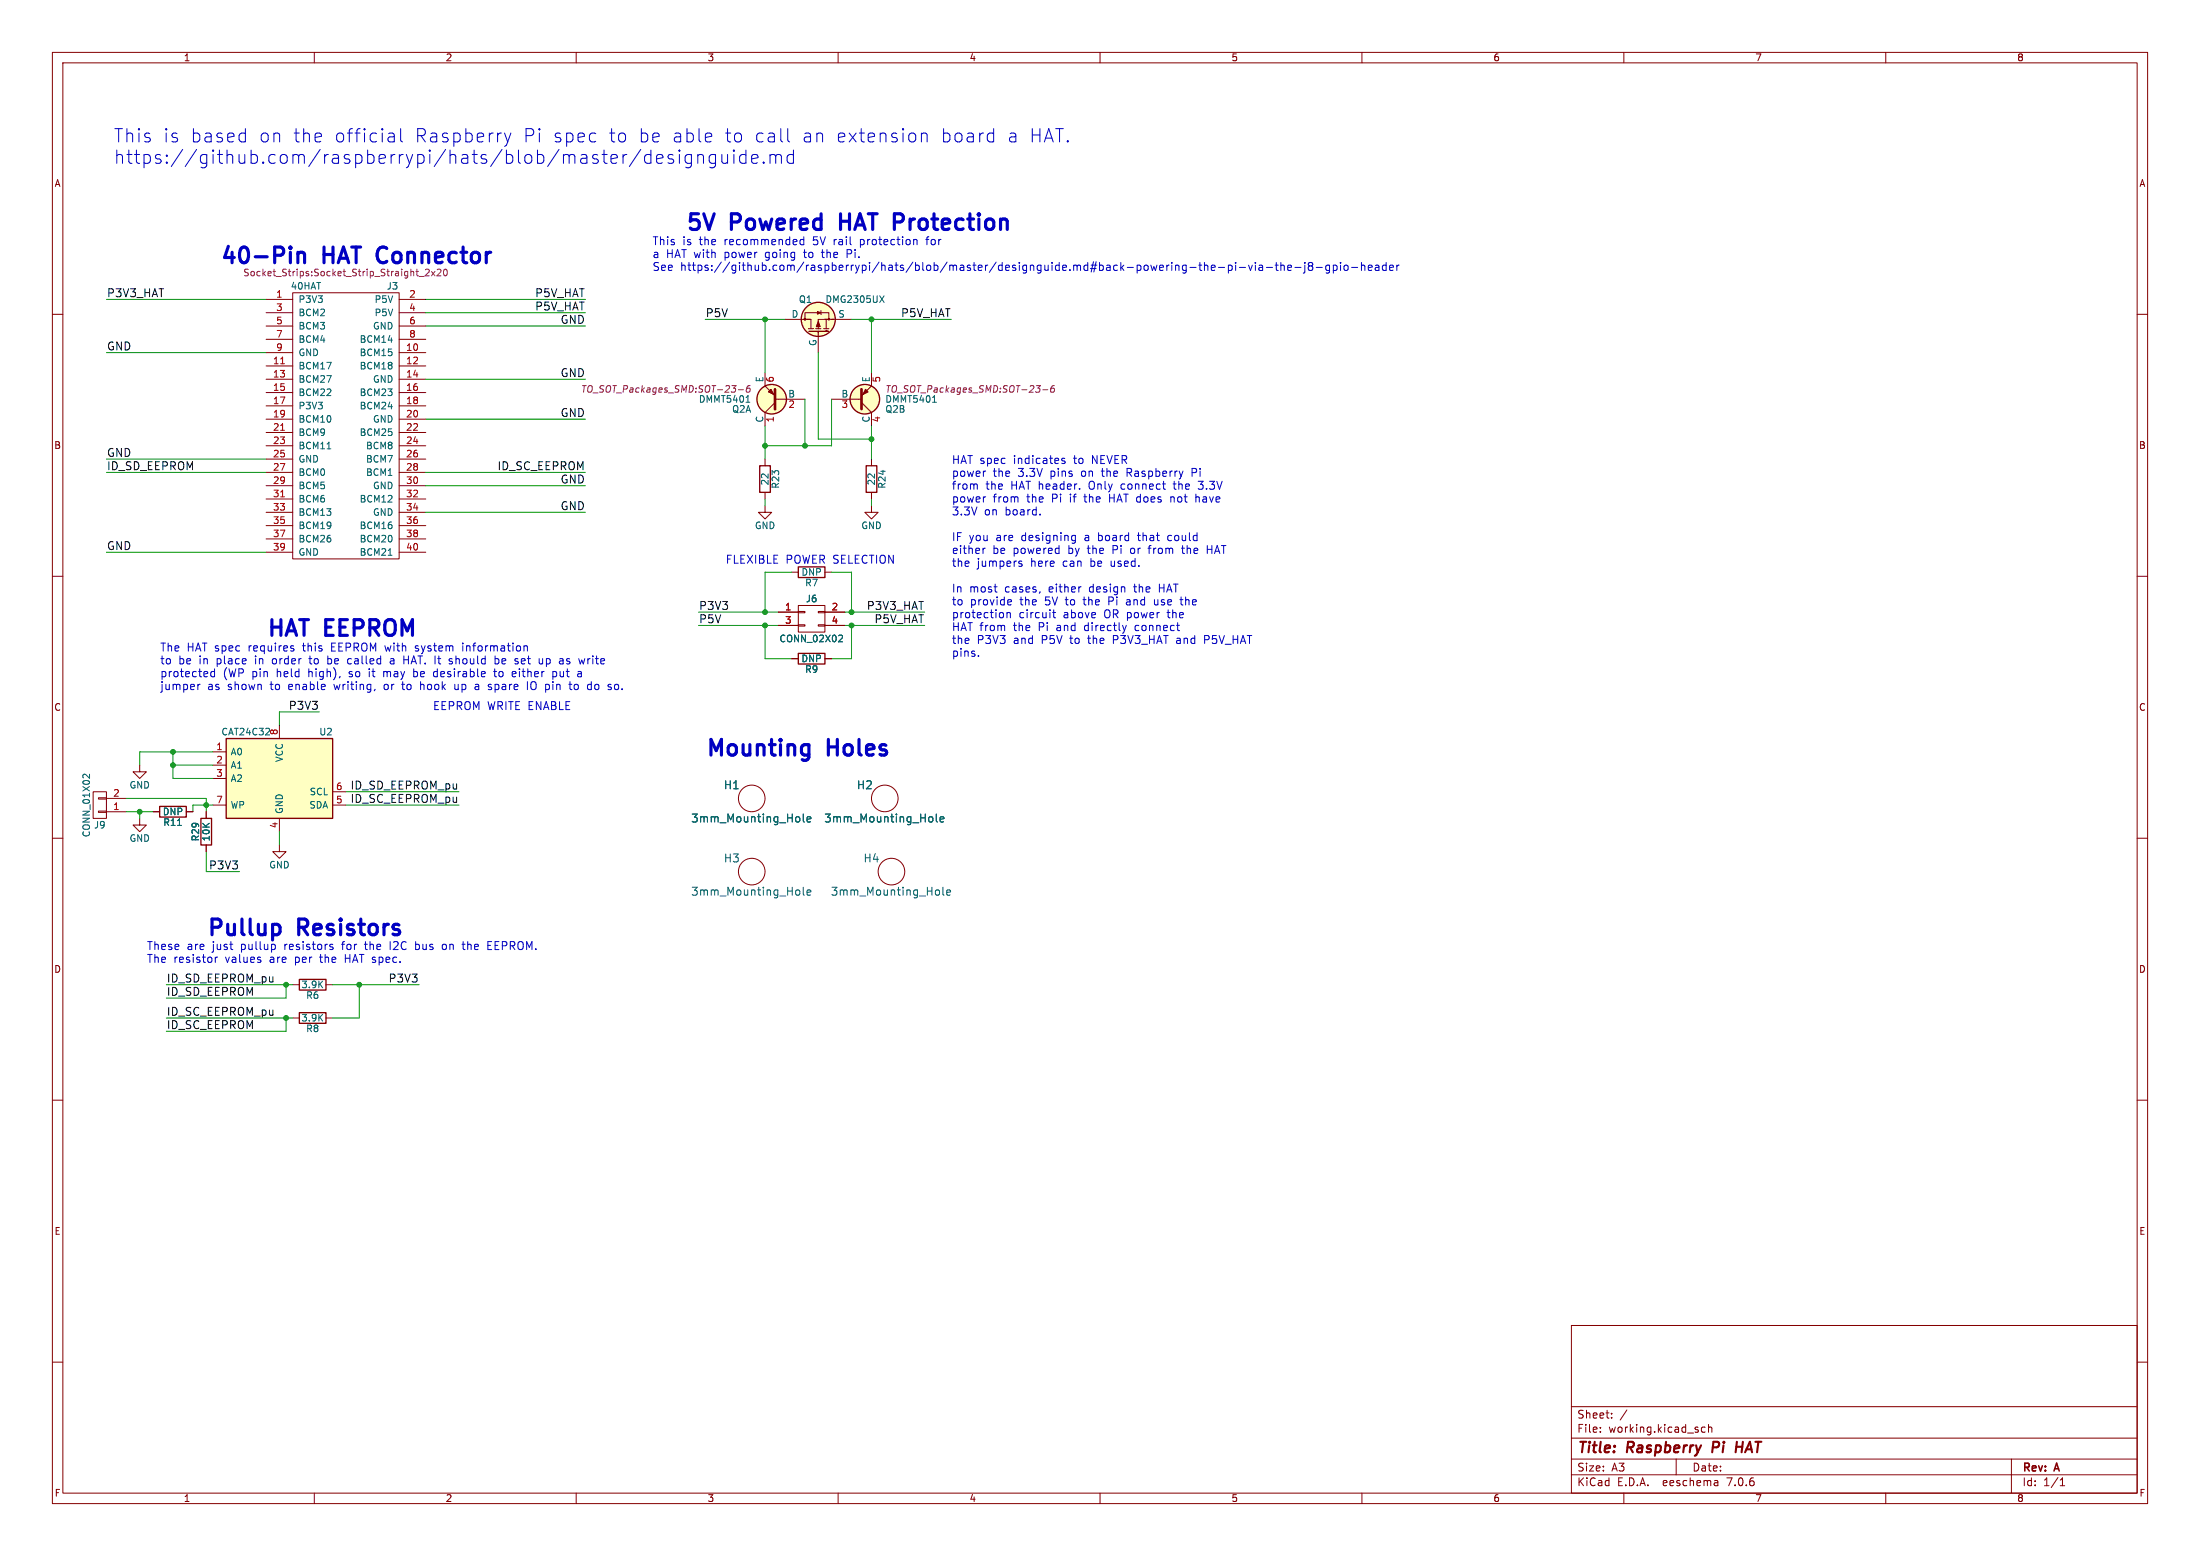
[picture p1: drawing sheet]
<svg xmlns="http://www.w3.org/2000/svg" width="420mm" height="297mm" viewBox="0 0 420 297" stroke-linecap="round" stroke-linejoin="round" font-family="sans-serif">
<g fill="none" stroke="#840000" stroke-width=".19">
<path d="M10 10h400v277h-400zM12 12h396v273h-396zM60 10v2M110 10v2M160 10v2M210 10v2M260 10v2M310 10v2M360 10v2M10 60h2M50.8 57.2h5.1M50.8 59.7h5.1"/>
<path d="M55.9 55.9h20.3v50.8h-20.3zM76.2 57.2h5.1M76.2 59.7h5.1M156.7 59.3v.8M408 60h2M50.8 67.3h5.1M50.8 69.9h5.1M50.8 72.4h5.1M50.8 74.9h5.1M50.8 77.5h5.1M50.8 62.2h5.1M50.8 64.8h5.1"/>
<path d="M76.2 67.3h5.1M76.2 69.9h5.1M76.2 72.4h5.1M76.2 74.9h5.1M76.2 77.5h5.1M76.2 62.2h5.1M76.2 64.8h5.1M146 71.1v2.6l2 1.9M148 76.8l-2 1.9v2.6M148 76.2h5.7M149.9 61h4.9v1.7M153.7 61v-1.3h4.5v1.3"/>
<path d="M154.3 62.7h1M155.7 62.7h1M156.2 63.5v3.8M157.2 62.7h1M157.7 61v1.7M158.7 76.2h5.8M162.6 61h-6.4v1.7M164.5 76.8l1.9 1.9v2.6M166.4 71.1v2.6l-1.9 1.9M50.8 80h5.1M50.8 82.6h5.1M50.8 85.1h5.1"/>
<path d="M50.8 87.6h5.1M50.8 90.2h5.1M50.8 92.7h5.1M50.8 95.3h5.1M50.8 97.8h5.1M76.2 80h5.1M76.2 82.6h5.1M76.2 85.1h5.1M76.2 87.6h5.1M76.2 90.2h5.1M76.2 92.7h5.1M76.2 95.3h5.1"/>
<path d="M76.2 97.8h5.1M146 96.5v1.3h1.3l-1.3 1.3-1.2-1.3h1.2M146 87.6v1.3M146 94v1.3M166.4 96.5v1.3h1.2l-1.2 1.3-1.3-1.3h1.3M166.4 87.6v1.3M166.4 94v1.3M10 110h2M50.8 100.3h5.1M50.8 102.9h5.1M50.8 105.4h5.1M76.2 100.3h5.1"/>
<path d="M76.2 102.9h5.1M76.2 105.4h5.1M148.6 116.8h3.8M148.6 119.4h3.8M151.1 109.2h1.3M152.4 119.3h1.3v.2h-1.3zM152.4 116.7h1.3v.3h-1.3zM152.4 115.6h5.1v5.1h-5.1zM156.2 119.3h1.3v.2h-1.3zM156.2 116.7h1.3v.3h-1.3zM157.5 109.2h1.2M157.5 116.8h3.8"/>
<path d="M157.5 119.4h3.8M408 110h2M53.3 138.4v2.6M151.1 125.7h1.3M157.5 125.7h1.2M10 160h2M17.8 151.1h2.5v5.1h-2.5zM18.8 152.3h1.5v.2h-1.5zM18.8 154.8h1.5v.3h-1.5zM20.3 154.9h3.8M20.3 152.4h3.8M26.7 156.2v1.3h1.2l-1.2 1.3-1.3-1.3h1.3"/>
<path d="M26.7 146.1v1.2h1.2l-1.2 1.3-1.3-1.3h1.3M29.2 154.9h1.3M35.6 154.9h1.2M39.4 154.9v1.3M40.6 143.5h2.6M40.6 146.1h2.6M40.6 148.6h2.6M40.6 153.7h2.6M53.3 156.2v2.6M63.5 153.7h2.5M63.5 151.1h2.5M408 160h2"/>
<path d="M39.4 161.3v1.3M53.3 161.3v1.3h1.3l-1.3 1.2-1.2-1.2h1.2M55.9 188h1.2M55.9 194.3h1.2M62.2 188h1.3M62.2 194.3h1.3M10 210h2M408 210h2M10 260h2M300 253h108v32h-108zM408 260h2M300 278.5h108"/>
<path d="M300 274.5h108M300 268.5h108M305.5 273.2v.2M305.5 272.5v.1M307.7 270.5v.2M307.7 269.8v.1M310.6 269.1l-1.3 1.9M320 278.5v3M325.5 272.5l-.4-.1-.3 .3 .1 .6h.6M326.2 272.5l.2-.1 .3 .1 .1 .9M326.2 271.9v1.5M384 278.5v6.5"/>
<path d="M60 285v2M110 285v2M160 285v2M210 285v2M260 285v2M300 281.5h108M310 285v2M327.9 282.7v.9M327.9 283.5l-.1 .1M327.9 282.9l-.1 .1M360 285v2M393.3 283.6h.9"/>
<path d="M393.3 282.5l.4-.4v1.5"/>
<circle cx="143.5" cy="152.4" r="2.54"/>
<circle cx="168.9" cy="152.4" r="2.54"/>
<circle cx="143.5" cy="166.4" r="2.54"/>
<circle cx="170.2" cy="166.4" r="2.54"/>
</g>
<path d="M327.1 275.2l-.2 2M331.5 276.2h1.1M331.6 275.2l-.3 2" fill="none" stroke="#840000" stroke-width=".4"/>
<g fill="#ffffc2" stroke="#ffffc2" stroke-width=".19">
<path d="M43.2 141h20.3v15.2h-20.3z"/>
<circle cx="165.1" cy="76.2" r="2.82"/>
<circle cx="156.2" cy="61" r="3.3"/>
<circle cx="147.3" cy="76.2" r="2.82"/>
</g>
<g fill="none" stroke="#840000" stroke-width=".25">
<path d="M154.4 63.2h3.7h-.5h.3M156.2 63.2v.3M145 88.9h2.1v5.1h-2.1zM165.4 88.9h2v5.1h-2zM152.4 108.2h5.1v2h-5.1zM152.4 124.7h5.1v2h-5.1zM30.5 153.9h5.1v2.1h-5.1zM38.4 156.2h2v5.1h-2zM43.2 141h20.3v15.2h-20.3zM57.1 186.9h5.1v2.1h-5.1zM57.1 193.3h5.1v2h-5.1z"/>
<circle cx="147.3" cy="76.2" r="2.82"/>
<circle cx="156.2" cy="61" r="3.3"/>
<circle cx="165.1" cy="76.2" r="2.82"/>
</g>
<g fill="none" stroke="#006464" stroke-width=".19">
<path d="M167.9 56.5l.9 1.2M168.8 56.5l-.9 1.2M142.4 76.8h.8M178 76.8h.8M62.4 85.7h.8M74.1 106h.7M160.3 121.2l.4 .1 .1 .3-.7 .9h.7M17.1 147.8v.8l-.9-.8-.3 .1-.1 .4M33.9 157.6h.7M50.7 140.3h.8M152.6 156v.8M153.3 155.4v1.3l.3 .2"/>
<path d="M154.1 156.4l.7-.1-.1-.3-.4-.1-.2 .2v.7h.6M178 156v.8M178.7 155.4v1.3l.3 .2M179.5 156.4l.7-.1-.1-.3-.4-.1-.2 .2v.7h.6M152.6 170v.7M153.3 169.4v1.3l.3 .2M154.1 170.4l.7-.2-.1-.3h-.4l-.2 .2v.7h.6M179.3 170v.7M180 169.4v1.3l.2 .2M180.7 170.4l.8-.2-.1-.3h-.4l-.3 .2 .1 .7h.6"/>
</g>
<g fill="#840000" stroke="#840000" stroke-width=".51">
<path d="M164.5 74.3v3.8z"/>
<path d="M148 74.3v3.8z"/>
</g>
<g fill="#840000" stroke="#840000" stroke-width=".19">
<path d="M165.2 74.3l.5 .5-1 .5z"/>
<path d="M156.2 61.3l.4 1.1h-.8z"/>
<path d="M156.1 59.4l.6 .3-.6 .3z"/>
<path d="M147.2 74.3l.5 1-1-.5z"/>
<circle cx="158.2" cy="60.9" r=".15"/>
<circle cx="153.7" cy="60.9" r=".18"/>
</g>
<path d="M80 52.8h1M81.9 51.9l-.7 .7h.7M82.4 51.8l.6 .8M83 51.8l-.6 .8M84.1 51.9l-.7 .7h.8M84.7 51.9v.5l.3 .2 .3-.1 .1-.6M141 74.4h.9M143.2 73.6l-.4 .1-.2 .2-.1 .7 .2 .3 .4-.1 .1-.5-.1-.2h-.3l-.3 .2M199.1 74.4h.9M201.3 73.6l-.4 .1-.2 .2-.1 .7 .2 .3 .4-.1 .1-.5-.1-.2h-.3l-.3 .2" fill="none" stroke="#840084" stroke-width=".19"/>
<path d="M53.6 69.4h.7M53.6 82.1h.7M53.6 94.8h.7" fill="none" stroke="#a90000" stroke-width=".19"/>
<path d="M56.9 48.2v2M56.9 48.4a.74 .74 0 0 1 1.2 .2v1.6M160.5 40.8v3M160.5 42.2h1.7M53.3 176.7l.2 .3v.9l-.2 .2" fill="none" stroke="#0000c2" stroke-width=".6"/>
<g fill="none" stroke="#0000c2" stroke-width=".19">
<path d="M46.6 25.4l.2 .1M46.8 24.6v2.5M46.8 27l-.2 .1M74.4 25.4h.5l.4 .4v1.3M75.3 27l-.9 .1M75.3 26l-.9 .1M76.5 24.6v2.1l.3 .4M96.3 25.4l.6 1.7M96.9 27.1l-.2 .6M97.5 25.4l-.6 1.7M113.5 25.4l.2 .1M113.7 27l-.2 .1"/>
<path d="M122.3 28.5l-2.2 3.3M124.3 28.6v2.6M124.3 29.6l-.8-.1-.5 .5v.7l.3 .4 .2 .1 .8-.1M125.3 30.3l1.3-.2-.2-.5-.7-.1-.4 .4v.9l.2 .3 .2 .1 .7-.1M128.5 29.6l-.6-.1-.4 .4 .1 .3 .9 .3 .1 .2-.1 .4-.3 .1-.7-.1M129.7 28.6v.3M129.7 29.5v1.7M129.7 28.6l-.1 .2 .1 .1M129.7 28.6l.1 .2-.1 .1M132 29.6l-.7-.1-.5 .5v.7l.2 .4 .3 .1 .7-.1M132 29.5v2a.69 .69 0 0 1-1.1 .4M133.2 29.7a.63 .63 0 0 1 1.1 .2v1.3"/>
<path d="M133.2 29.5v1.7M135 25.4l.7 .1 .2 .5-1.2 .2M135.7 27l-.7 .1M136.6 29.6l-.7-.1-.5 .5v.7l.2 .4 .3 .1 .7-.1M136.6 29.5v2a.69 .69 0 0 1-1.1 .4M137.8 29.5v1.3l.1 .3a.69 .69 0 0 0 1-.2M138.9 29.5v1.7M140.1 28.6v.3M140.1 29.5v1.7M140.1 28.6l-.1 .2 .1 .1M140.1 28.6l.1 .2-.1 .1M142.4 29.6l-.7-.1-.5 .5v.7l.2 .4 .3 .1 .7-.1"/>
<path d="M142.4 28.6v2.6M143.5 30.3l1.2-.2-.1-.5-.7-.1-.4 .4v.9l.1 .3 .3 .1 .7-.1M145.8 30.9l.1 .2-.1 .1M145.8 30.9l-.1 .2 .1 .1M145.8 30.9v.3M147 29.7a.63 .63 0 0 1 1.1 .2M147 29.5v1.7M148.1 29.9l.3-.4 .7 .1 .1 .3v1.3M148.1 29.9v1.3M150.4 24.6v2.1l.3 .4M151.5 29.6l-.8-.1-.4 .5v.7l.2 .4 .2 .1 .8-.1M151.5 28.6v2.6"/>
<path d="M175.9 25.6a.63 .63 0 0 1 1.1 .2v1.3M175.9 25.4v1.7M188.6 26.9l.4 .2 .7-.1M189.7 25.5l-.7-.1-.4 .2M189.7 24.6v2.5M153 45.7l-.3 .3v.4l.3 .3 .4-.1M153.3 45.7l.1 .1M153.4 45.2v1.5M161.7 47.6v1.6M161.7 48.4h.6M174.6 45.7l-.1 .1M174.9 45.7l.2 .2v.8"/>
<path d="M232.6 51h1.2M234.5 50.6v1.5M234.5 50.7l.4-.1 .3 .3-.1 .7h-.6M235.9 50.1v.1M235.9 50.6v1M236.6 51h1.2M238.4 50.6l.3 1 .4-1M239.7 50.1v.1M239.7 50.6v1M240.4 50.7h.6v.9M241 51h-.5a.3 .3 0 0 0-.2 .3 .3 .3 0 0 0 .2 .3h.5M241.8 51h1.1"/>
<path d="M243.4 50.6h.6M243.7 50.1v1.3l.3 .2M244.5 50.8l.2-.2 .4 .1 .1 .9M244.5 50.1v1.5M245.8 51.1l.8-.1-.1-.3-.5-.1-.2 .2 .1 .8h.6M247.2 51h1.2M249.1 50.1v.1M249.1 50.6v1.3l-.3 .2M250 50.8l-.3 .2 .1 .5 .2 .1h.5l.1-.3-.1-.4-.2-.1M250 50.8l-.3-.3 .3-.4 .5 .1 .1 .2-.3 .4M250 50.8h.3M251.3 51h1.1"/>
<path d="M253.8 50.7l-.4-.1-.3 .3 .1 .7h.6M253.8 50.6v1.2l-.3 .3h-.3M254.5 50.7l.5-.1 .3 .3-.2 .7h-.6M254.5 50.6v1.5M255.9 50.1v.1M255.9 50.6v1M256.6 50.8l.3-.2 .4 .2 .1 .5-.2 .3h-.3l-.3-.1zM258 51h1.2M259.9 50.8l.2-.2 .4 .1 .1 .9M259.9 50.1v1.5M261.2 51.1l.7-.1v-.3l-.5-.1-.2 .2 .1 .8h.6M262.6 50.7h.6v.9"/>
<path d="M263.2 51h-.5a.3 .3 0 0 0-.2 .3 .3 .3 0 0 0 .2 .3h.5M264.6 50.7l-.4-.1-.3 .3v.4l.1 .3h.6M264.6 50.1v1.5M265.3 51.1l.7-.1-.1-.3-.4-.1-.2 .2 .1 .8h.5M266.7 50.6v1M267.1 50.6l-.3 .1-.1 .2M186.4 92.4l.2 .2v.8M188 89.9h.2M188 94.8h.2M198.5 98.2v.1M203.3 87.5h-.4l-.2 .2 .1 .2 .5 .1v.4h-.6M206.1 93.2v.2"/>
<path d="M223.5 94.8v1M223.7 94.8l-.2 .2M227.6 90.2h.6M228.2 89.4h-.6v1.5M228.3 94.3v1.5M228.7 94.8l-.4 .2M228.7 93.2l.3 .2M187.7 104.6v1.1M188.1 104.6l-.3 .1-.1 .2M189.8 112h.5M190.2 113h.1M191.5 117.1v.7"/>
<path d="M192.2 116.9v1M192.2 117.1l.3-.2 .3 .1 .1 .9M192.6 114.5h.4l.1 .3-.7 .2M193 115.4l-.4 .1M194.6 107.5l.3 .1 .2 .2v.2l-.5 .1M194.6 107.2h.5M200.9 116.9h.6M201.2 116.4v1.3l.3 .2M204.7 103.1h.6M204.7 102.3h.6M205.3 102.2v1.2l-.1 .2M215 119.4l-.3 1"/>
<path d="M215.1 115v.4M219.2 104.6h.5M220.4 114.5v.8l.2 .2M223 102.3v.8M225.3 114.5h.5M225.5 113.9v1.4l.2 .2M225.5 104.6h.6M225.8 104.1v1.5M230.5 104.1v1.6M230.5 104.9h.8M37.8 130.6v1M38.2 130.6l-.3 .1-.1 .2"/>
<path d="M41 127.7v1.5M41 128.2h-.5l-.3 .3 .2 .6h.6M55.7 123.8h.4v.3l-.2 .2h-.3M55.7 123.3h.4M66.6 125.7l-.2 .3v.4l.2 .3M71.6 131.6l-.2 .3M75 125.7l-.4 .1M75.1 126.1h-.4a.3 .3 0 0 0-.2 .3 .3 .3 0 0 0 .2 .3h.4M76.7 130.6h.5M77.1 125.9h.9M79 127.7v1.5M79 129.1l.1 .1"/>
<path d="M79.1 128.2h-.1M79.3 124.2l.1 .1M79.3 123.3v.4M80.3 130.1v1.5M80.5 130.6l-.2 .2M82.8 128.9l.1 .2 .4 .1M83.3 128.2h-.4l-.1 .3M86 125.7l.3 .1M86 126.2l.3 .1 .1 .2-.2 .2h-.3M86.8 130.6v.8l.1 .2h.4M88.3 122.8v.1M88.3 123.3v1"/>
<path d="M90.7 131.6h.6M91.2 130.6l-.5 .1M91.3 131.1h-.6M93.6 131.1l.3 .2M93.6 130.6l.2 .1M93.9 131.4l-.3 .2M94.2 128.2h.6M94.4 127.7v1.3l.4 .2M94.5 125.8l.5-.1 .2 .3-.1 .7h-.6M94.5 125.2v1.5M97.9 129.1h.5M97.9 128.2h.5"/>
<path d="M98.5 128.5l-.7 .2M100.1 123.3h.5l.1 1M100.7 130.1v1.5M101.6 130.2a1.08 1.08 0 0 0 0 1.4M103.6 125.7v1M103.6 126.6l-.1 .1M105.5 128.2h.5l.3 .3-.2 .6h-.6M105.5 128.2v1.5M108.2 126.7h.1M108.2 125.8v.3M108.6 130.6h.6M109 131.6h.2"/>
<path d="M109.9 130.6l-.3 .3v.4l.3 .3M110.5 128.2h.3l.2 .2v.8M111 129.1l-.5 .1M111 128.5l-.5 .1M117.4 130.7l-.1 .2 .1 .7M186.8 125.1v.2M224.7 122.3v.5M230 122.1h.6M230.6 121.3h-.6v1.5M74.5 179.7v1.6M79.3 179.7v1.6M88.4 179.7v1.3l.4 .3"/>
<path d="M93.9 179.7h-.8v1.6h.8M41.1 182.7v1M41.5 182.7l-.3 .1-.1 .2M52.5 181.1l-.1 .1M63.2 180.7l.3 .1 .1 .2-.2 .3h-.3M79.3 181.2l.2 .1M79.5 180.2l-.2 .1M84.9 180.2l-.3 .1-.2 .2 .1 .6 .4 .2M88.2 180.2h.6M93.1 180.5h.5"/>
</g>
<g fill="none" stroke="#009600" stroke-width=".19">
<path d="M20.3 57.2h30.5M81.3 59.7h30.5M81.3 57.2h30.5M20.3 67.3h30.5M81.3 72.4h30.5M81.3 62.2h30.5M134.6 61h15.3M146 61v10.1M153.7 76.2v8.9M156.2 67.3v16.5h10.2M158.7 76.2v8.9h-12.7M162.6 61h19"/>
<path d="M166.4 61v10.1M20.3 90.2h30.5M20.3 87.6h30.5M81.3 97.8h30.5M81.3 92.7h30.5M81.3 90.2h30.5M81.3 80h30.5M146 81.3v6.3M146 95.3v1.2M166.4 81.3v6.3M166.4 95.3v1.2M20.3 105.4h30.5"/>
<path d="M133.3 116.8h15.3M133.3 119.4h15.3M146 119.4v6.3h5.1M151.1 109.2h-5.1v7.6M158.7 109.2h3.9v7.6M161.3 116.8h15.2M161.3 119.4h15.2M162.6 119.4v6.3h-3.9M61 135.9h-7.7v2.5M24.1 152.4h15.3v2.5M24.1 154.9h5.1M26.7 154.9v1.3"/>
<path d="M33 146.1h7.6M33 143.5v5.1h7.6M40.6 153.7h-3.8v1.2M40.6 143.5h-13.9v2.6M53.3 158.8v2.5M66 153.7h21.6M66 151.1h21.6M39.4 162.6v3.8h6.3M31.7 188h24.2M31.7 194.3h24.2M54.6 188v2.5h-22.9M54.6 194.3v2.6h-22.9"/>
<path d="M63.5 188h16.5M68.6 188v6.3h-5.1"/>
</g>
<g fill="#009600" stroke="#009600" stroke-width=".19">
<circle cx="166.4" cy="83.8" r=".46"/>
<circle cx="153.7" cy="85.1" r=".46"/>
<circle cx="146" cy="85.1" r=".46"/>
<circle cx="146" cy="61" r=".46"/>
<circle cx="166.4" cy="61" r=".46"/>
<circle cx="54.6" cy="188" r=".46"/>
<circle cx="54.6" cy="194.3" r=".46"/>
<circle cx="39.4" cy="153.7" r=".46"/>
<circle cx="68.6" cy="188" r=".46"/>
<circle cx="33" cy="146.1" r=".46"/>
<circle cx="162.6" cy="119.4" r=".46"/>
<circle cx="162.6" cy="116.8" r=".46"/>
<circle cx="146" cy="119.4" r=".46"/>
<circle cx="146" cy="116.8" r=".46"/>
<circle cx="33" cy="143.5" r=".46"/>
<circle cx="26.7" cy="154.9" r=".46"/>
</g>
<g font-size="4.2" fill="#0000c2">
<text x="130.8" y="44.2">5V</text>
<text x="139.7" y="44.2">Powered</text>
<text x="161.8" y="44.2">HAT Protection</text>
<text x="41.9" y="50.6">40-Pin</text>
<text x="61.9" y="50.6">HAT Connector</text>
<text x="50.8" y="121.7">HAT EEPROM</text>
<text x="134.6" y="144.5">Mounting</text>
<text x="158.2" y="144.5">Holes</text>
<text x="39.4" y="178.8">Pullup</text>
<text x="57.1" y="178.8">Resistors</text>
</g>
<g font-size="3.5" fill="#0000c2">
<text x="21.6" y="27.4">This</text>
<text x="31" y="27.4">is</text>
<text x="36.1" y="27.4">based</text>
<text x="49.1" y="27.4">on</text>
<text x="55.6" y="27.4">the</text>
<text x="63.4" y="27.4">official</text>
<text x="78.7" y="27.4">Raspberry</text>
<text x="99.4" y="27.4">Pi</text>
<text x="105" y="27.4">spec</text>
<text x="115.6" y="27.4">to</text>
<text x="121.2" y="27.4">be able</text>
<text x="137.6" y="27.4">to</text>
<text x="143.2" y="27.4">call</text>
<text x="152.2" y="27.4">an</text>
<text x="158.7" y="27.4">extension</text>
<text x="178.6" y="27.4">board</text>
<text x="191.3" y="27.4">a HAT.</text>
<text x="21.6" y="31.5">https://github.com/raspberrypi/hats/blob/master/designguide.md</text>
</g>
<g font-size="2.8" fill="#840000">
<text x="301" y="277.9">Title:</text>
<text x="310.6" y="277.9">Raspberry</text>
<text x="327.7" y="277.9">Pi</text>
<text x="333" y="277.9">HAT</text>
</g>
<g font-size="2.1" fill="#0000c2">
<text x="124.5" y="46.9">This</text>
<text x="130.3" y="46.9">is</text>
<text x="133.5" y="46.9">the</text>
<text x="138.4" y="46.9">recommended</text>
<text x="155.5" y="46.9">5V rail</text>
<text x="164.7" y="46.9">protection</text>
<text x="177.6" y="46.9">for</text>
<text x="124.5" y="49.4">a</text>
<text x="124.5" y="51.8">See</text>
<text x="127.2" y="49.4">HAT with</text>
<text x="129.8" y="51.8">https://github.com/raspberrypi/hats/blob/master/designguide.md#back-powering-the-pi-via-the-j8-gpio-header</text>
<text x="138.4" y="49.4">power</text>
<text x="146.3" y="49.4">going</text>
<text x="153.9" y="49.4">to</text>
<text x="157.5" y="49.4">the</text>
<text x="162.3" y="49.4">Pi.</text>
<text x="181.6" y="88.7">HAT spec</text>
<text x="193.5" y="88.7">indicates</text>
<text x="205.1" y="88.7">to</text>
<text x="208.7" y="88.7">NEVER</text>
<text x="181.6" y="91.1">power</text>
<text x="181.6" y="93.6">from</text>
<text x="188.1" y="93.6">the</text>
<text x="189.5" y="91.1">the</text>
<text x="193" y="93.6">HAT header.</text>
<text x="194.4" y="91.1">3.3V</text>
<text x="200.6" y="91.1">pins</text>
<text x="206.7" y="91.1">on</text>
<text x="208.1" y="93.6">Only</text>
<text x="210.7" y="91.1">the</text>
<text x="214.4" y="93.6">connect</text>
<text x="215.6" y="91.1">Raspberry</text>
<text x="224.6" y="93.6">the</text>
<text x="228.2" y="91.1">Pi</text>
<text x="229.5" y="93.6">3.3V</text>
<text x="181.6" y="96">power</text>
<text x="181.6" y="98.5">3.3V</text>
<text x="187.9" y="98.5">on</text>
<text x="189.5" y="96">from</text>
<text x="191.9" y="98.5">board.</text>
<text x="196.1" y="96">the</text>
<text x="200.9" y="96">Pi</text>
<text x="204.5" y="96">if</text>
<text x="207.4" y="96">the</text>
<text x="212.3" y="96">HAT does</text>
<text x="224.3" y="96">not</text>
<text x="229.2" y="96">have</text>
<text x="138.4" y="107.7">FLEXIBLE</text>
<text x="150" y="107.7">POWER SELECTION</text>
<text x="181.6" y="103.4">IF you</text>
<text x="181.6" y="105.9">either</text>
<text x="189.5" y="105.9">be</text>
<text x="190.2" y="103.4">are</text>
<text x="193.5" y="105.9">powered</text>
<text x="195.1" y="103.4">designing</text>
<text x="204.1" y="105.9">by</text>
<text x="207.3" y="103.4">a</text>
<text x="207.9" y="105.9">the</text>
<text x="210" y="103.4">board</text>
<text x="212.8" y="105.9">Pi</text>
<text x="216.3" y="105.9">or</text>
<text x="217.8" y="103.4">that</text>
<text x="220" y="105.9">from</text>
<text x="223.6" y="103.4">could</text>
<text x="226.5" y="105.9">the</text>
<text x="231.4" y="105.9">HAT</text>
<text x="181.6" y="108.3">the</text>
<text x="181.6" y="113.2">In</text>
<text x="185" y="113.2">most</text>
<text x="186.5" y="108.3">jumpers</text>
<text x="191.9" y="113.2">cases,</text>
<text x="196.8" y="108.3">here</text>
<text x="200.4" y="113.2">either</text>
<text x="203" y="108.3">can</text>
<text x="208.2" y="113.2">design</text>
<text x="208.4" y="108.3">be</text>
<text x="212.4" y="108.3">used.</text>
<text x="216.9" y="113.2">the</text>
<text x="221.8" y="113.2">HAT</text>
<text x="181.6" y="115.7">to</text>
<text x="181.6" y="118.1">protection</text>
<text x="185.2" y="115.7">provide</text>
<text x="194.5" y="118.1">circuit</text>
<text x="194.8" y="115.7">the</text>
<text x="199.6" y="115.7">5V to</text>
<text x="203" y="118.1">above</text>
<text x="207.3" y="115.7">the</text>
<text x="211" y="118.1">OR power</text>
<text x="212.1" y="115.7">Pi</text>
<text x="215.7" y="115.7">and</text>
<text x="221.1" y="115.7">use</text>
<text x="223.3" y="118.1">the</text>
<text x="226.4" y="115.7">the</text>
<text x="30.5" y="124.5">The</text>
<text x="35.6" y="124.5">HAT spec</text>
<text x="47.6" y="124.5">requires</text>
<text x="58.1" y="124.5">this</text>
<text x="63.6" y="124.5">EEPROM with</text>
<text x="80" y="124.5">system</text>
<text x="89.1" y="124.5">information</text>
<text x="181.6" y="120.6">HAT from</text>
<text x="181.6" y="123">the</text>
<text x="181.6" y="125.5">pins.</text>
<text x="186.5" y="123">P3V3</text>
<text x="193.5" y="120.6">the</text>
<text x="193.5" y="123">and</text>
<text x="198.4" y="120.6">Pi</text>
<text x="199" y="123">P5V</text>
<text x="202" y="120.6">and</text>
<text x="204.6" y="123">to</text>
<text x="207.4" y="120.6">directly</text>
<text x="208.1" y="123">the</text>
<text x="213" y="123">P3V3_HAT</text>
<text x="217.2" y="120.6">connect</text>
<text x="225.3" y="123">and</text>
<text x="230.7" y="123">P5V_HAT</text>
<text x="30.5" y="126.9">to</text>
<text x="30.5" y="129.4">protected</text>
<text x="30.5" y="131.8">jumper</text>
<text x="34" y="126.9">be</text>
<text x="38" y="126.9">in</text>
<text x="39.6" y="131.8">as</text>
<text x="41.5" y="126.9">place</text>
<text x="42.5" y="129.4">(WP pin</text>
<text x="43.5" y="131.8">shown</text>
<text x="48.9" y="126.9">in</text>
<text x="51.8" y="131.8">to</text>
<text x="52.4" y="126.9">order</text>
<text x="52.9" y="129.4">held</text>
<text x="55.3" y="131.8">enable</text>
<text x="59.1" y="129.4">high),</text>
<text x="59.6" y="126.9">to</text>
<text x="63.2" y="126.9">be</text>
<text x="64.2" y="131.8">writing,</text>
<text x="67" y="129.4">so</text>
<text x="67.2" y="126.9">called</text>
<text x="70.9" y="129.4">it</text>
<text x="73.8" y="131.8">or</text>
<text x="73.9" y="129.4">may</text>
<text x="75.5" y="126.9">a</text>
<text x="77.5" y="131.8">to</text>
<text x="78.2" y="126.9">HAT. It</text>
<text x="79.7" y="129.4">be</text>
<text x="81" y="131.8">hook</text>
<text x="83.7" y="129.4">desirable</text>
<text x="87.2" y="126.9">should</text>
<text x="87.7" y="131.8">up</text>
<text x="91.8" y="131.8">a</text>
<text x="94.5" y="131.8">spare</text>
<text x="95.5" y="129.4">to</text>
<text x="96" y="126.9">be</text>
<text x="99.1" y="129.4">either</text>
<text x="100" y="126.9">set</text>
<text x="102.1" y="131.8">IO pin</text>
<text x="104.8" y="126.9">up</text>
<text x="106.9" y="129.4">put</text>
<text x="108.8" y="126.9">as</text>
<text x="110.5" y="131.8">to</text>
<text x="112.8" y="126.9">write</text>
<text x="114" y="131.8">do</text>
<text x="118.1" y="131.8">so.</text>
<text x="82.5" y="135.6">EEPROM WRITE ENABLE</text>
<text x="27.9" y="181.4">These</text>
<text x="27.9" y="183.9">The</text>
<text x="33.1" y="183.9">resistor</text>
<text x="35.6" y="181.4">are</text>
<text x="40.6" y="181.4">just</text>
<text x="43" y="183.9">values</text>
<text x="46.1" y="181.4">pullup</text>
<text x="51.6" y="183.9">are</text>
<text x="54.5" y="181.4">resistors</text>
<text x="56.6" y="183.9">per</text>
<text x="61.5" y="183.9">the</text>
<text x="65.7" y="181.4">for</text>
<text x="66.4" y="183.9">HAT spec.</text>
<text x="70.2" y="181.4">the</text>
<text x="75.1" y="181.4">I2C</text>
<text x="80.1" y="181.4">bus</text>
<text x="85.4" y="181.4">on</text>
<text x="89.5" y="181.4">the</text>
<text x="94.4" y="181.4">EEPROM.</text>
</g>
<g font-size="2.1" fill="#0f0f0f">
<text x="20.3" y="56.8">P3V3_HAT</text>
<text x="102.1" y="59.4">P5V_HAT</text>
<text x="102.1" y="56.8">P5V_HAT</text>
<text x="107" y="61.9">GND</text>
<text x="134.6" y="60.6">P5V</text>
<text x="172" y="60.6">P5V_HAT</text>
<text x="20.3" y="67">GND</text>
<text x="107" y="72.1">GND</text>
<text x="107" y="79.7">GND</text>
<text x="20.3" y="87.3">GND</text>
<text x="20.3" y="89.9">ID_SD_EEPROM</text>
<text x="94.9" y="89.9">ID_SC_EEPROM</text>
<text x="107" y="92.4">GND</text>
<text x="107" y="97.5">GND</text>
<text x="20.3" y="105.1">GND</text>
<text x="133.3" y="116.5">P3V3</text>
<text x="133.3" y="119.1">P5V</text>
<text x="165.4" y="116.5">P3V3_HAT</text>
<text x="166.9" y="119.1">P5V_HAT</text>
<text x="55.1" y="135.6">P3V3</text>
<text x="66.9" y="153.4">ID_SC_EEPROM_pu</text>
<text x="66.9" y="150.8">ID_SD_EEPROM_pu</text>
<text x="39.8" y="166.1">P3V3</text>
<text x="31.7" y="190.2">ID_SD_EEPROM</text>
<text x="31.7" y="187.6">ID_SD_EEPROM_pu</text>
<text x="74.1" y="187.6">P3V3</text>
<text x="31.7" y="196.5">ID_SC_EEPROM</text>
<text x="31.7" y="194">ID_SC_EEPROM_pu</text>
</g>
<g font-size="2.1" fill="#006464">
<text x="138.1" y="150.9">H1</text>
<text x="163.5" y="150.9">H2</text>
<text x="131.9" y="157.2">3mm_Mounting_Hole</text>
<text x="157.3" y="157.2">3mm_Mounting_Hole</text>
<text x="138.1" y="164.8">H3</text>
<text x="164.8" y="164.8">H4</text>
<text x="131.9" y="171.2">3mm_Mounting_Hole</text>
<text x="158.5" y="171.2">3mm_Mounting_Hole</text>
</g>
<g font-size="2.1" fill="#840000">
<text x="301" y="273.7">File:</text>
<text x="301" y="271">Sheet:</text>
<text x="307.1" y="273.7">working.kicad_sch</text>
<text x="301" y="281.1">Size:</text>
<text x="307.6" y="281.1">A3</text>
<text x="323" y="281.1">Date:</text>
<text x="386" y="281.3">Rev:</text>
<text x="392.4" y="281.3">A</text>
<text x="301" y="283.9">KiCad</text>
<text x="308.7" y="283.9">E.D.A.</text>
<text x="317.6" y="283.9">eeschema</text>
<text x="330" y="283.9">7.0.6</text>
<text x="386" y="283.9">Id:</text>
<text x="390.1" y="283.9">1/1</text>
</g>
<g font-size="1.8" fill="#840000">
<text x="35" y="11.9">1</text>
<text x="85" y="11.9">2</text>
<text x="135" y="11.9">3</text>
<text x="185" y="11.9">4</text>
<text x="235" y="11.9">5</text>
<text x="285" y="11.9">6</text>
<text x="335" y="11.9">7</text>
<text x="385" y="11.9">8</text>
<text x="10.3" y="35.9">A</text>
<text x="408.3" y="35.9">A</text>
<text x="10.3" y="85.9">B</text>
<text x="408.2" y="85.9">B</text>
<text x="10.3" y="135.9">C</text>
<text x="408.2" y="135.9">C</text>
<text x="10.3" y="185.9">D</text>
<text x="408.2" y="185.9">D</text>
<text x="10.3" y="235.9">E</text>
<text x="408.3" y="235.9">E</text>
<text x="10.3" y="285.9">F</text>
<text x="35" y="286.9">1</text>
<text x="85" y="286.9">2</text>
<text x="135" y="286.9">3</text>
<text x="185" y="286.9">4</text>
<text x="235" y="286.9">5</text>
<text x="285" y="286.9">6</text>
<text x="335" y="286.9">7</text>
<text x="385" y="286.9">8</text>
<text x="408.3" y="285.9">F</text>
</g>
<g font-size="1.8" fill="#840084">
<text x="46.3" y="52.9">Socket_Strips:Socket_Strip_Straight_2x20</text>
<text x="110.8" y="75.2">TO_SOT_Packages_SMD:SOT-23-6</text>
<text x="168.9" y="75.2">TO_SOT_Packages_SMD:SOT-23-6</text>
</g>
<g font-size="1.8" fill="#a90000">
<text x="52.6" y="56.9">1</text>
<text x="52.6" y="59.4">3</text>
<text x="78" y="56.9">2</text>
<text x="78" y="59.4">4</text>
<text x="52.6" y="62">5</text>
<text x="52.6" y="64.5">7</text>
<text x="78" y="62">6</text>
<text x="78" y="64.5">8</text>
<text x="52" y="69.6">11</text>
<text x="52.6" y="67.1">9</text>
<text x="77.4" y="67.1">10</text>
<text x="77.4" y="69.6">12</text>
<text x="52" y="72.1">13</text>
<text x="52" y="74.7">15</text>
<text x="52" y="77.2">17</text>
<text x="77.4" y="72.1">14</text>
<text x="77.4" y="74.7">16</text>
<text x="77.4" y="77.2">18</text>
<text x="148" y="73.1" transform="rotate(-90 148 73.1)">6</text>
<text x="168.4" y="73.1" transform="rotate(-90 168.4 73.1)">5</text>
<text x="52" y="79.8">19</text>
<text x="52" y="82.3">21</text>
<text x="77.4" y="79.8">20</text>
<text x="77.4" y="82.3">22</text>
<text x="148" y="80.7" transform="rotate(-90 148 80.7)">1</text>
<text x="150.4" y="78.2">2</text>
<text x="160.6" y="78.2">3</text>
<text x="168.4" y="80.7" transform="rotate(-90 168.4 80.7)">4</text>
<text x="52" y="84.8">23</text>
<text x="52" y="87.4">25</text>
<text x="52" y="89.9">27</text>
<text x="77.4" y="84.8">24</text>
<text x="77.4" y="87.4">26</text>
<text x="77.4" y="89.9">28</text>
<text x="52" y="92.5">29</text>
<text x="52" y="95">31</text>
<text x="77.4" y="92.5">30</text>
<text x="77.4" y="95">32</text>
<text x="52" y="97.5">33</text>
<text x="52" y="100.1">35</text>
<text x="77.4" y="97.5">34</text>
<text x="77.4" y="100.1">36</text>
<text x="52" y="102.6">37</text>
<text x="52" y="105.2">39</text>
<text x="77.4" y="102.6">38</text>
<text x="77.4" y="105.2">40</text>
<text x="149.8" y="116.6">1</text>
<text x="149.8" y="119.1">3</text>
<text x="158.7" y="116.6">2</text>
<text x="158.7" y="119.1">4</text>
<text x="41.2" y="143.3">1</text>
<text x="41.2" y="145.8">2</text>
<text x="41.2" y="148.3">3</text>
<text x="21.5" y="154.7">1</text>
<text x="21.5" y="152.1">2</text>
<text x="41.2" y="153.4">7</text>
<text x="64.1" y="153.4">5</text>
<text x="64.1" y="150.9">6</text>
<text x="53.1" y="158.2" transform="rotate(-90 53.1 158.2)">4</text>
</g>
<g font-size="1.8" fill="#006464">
<text x="55.4" y="55.5">40HAT</text>
<text x="56.9" y="58">P3V3</text>
<text x="71.4" y="58">P5V</text>
<text x="73.7" y="55.5">J3</text>
<text x="152.4" y="58">Q1</text>
<text x="157.5" y="58">DMG2305UX</text>
<text x="56.9" y="60.6">BCM2</text>
<text x="56.9" y="63.1">BCM3</text>
<text x="56.9" y="65.6">BCM4</text>
<text x="68.6" y="65.6">BCM14</text>
<text x="71.1" y="63.1">GND</text>
<text x="71.4" y="60.6">P5V</text>
<text x="151" y="60.7">D</text>
<text x="159.9" y="60.7">S</text>
<text x="56.9" y="70.7">BCM17</text>
<text x="56.9" y="68.2">GND</text>
<text x="68.6" y="68.2">BCM15</text>
<text x="68.6" y="70.7">BCM18</text>
<text x="156" y="66.1" transform="rotate(-90 156 66.1)">G</text>
<text x="56.9" y="73.3">BCM27</text>
<text x="56.9" y="75.8">BCM22</text>
<text x="68.6" y="75.8">BCM23</text>
<text x="71.1" y="73.3">GND</text>
<text x="133.3" y="77.1">DMMT5401</text>
<text x="145.8" y="73.1" transform="rotate(-90 145.8 73.1)">E</text>
<text x="150.4" y="75.9">B</text>
<text x="160.6" y="75.9">B</text>
<text x="166.1" y="73.1" transform="rotate(-90 166.1 73.1)">E</text>
<text x="168.9" y="77.1">DMMT5401</text>
<text x="56.9" y="78.3">P3V3</text>
<text x="56.9" y="80.9">BCM10</text>
<text x="56.9" y="83.4">BCM9</text>
<text x="68.6" y="78.3">BCM24</text>
<text x="68.6" y="83.4">BCM25</text>
<text x="71.1" y="80.9">GND</text>
<text x="139.7" y="79">Q2A</text>
<text x="145.8" y="80.7" transform="rotate(-90 145.8 80.7)">C</text>
<text x="166.1" y="80.7" transform="rotate(-90 166.1 80.7)">C</text>
<text x="168.9" y="79">Q2B</text>
<text x="56.9" y="86">BCM11</text>
<text x="56.9" y="88.5">GND</text>
<text x="69.8" y="86">BCM8</text>
<text x="69.8" y="88.5">BCM7</text>
<text x="56.9" y="91">BCM0</text>
<text x="56.9" y="93.6">BCM5</text>
<text x="69.8" y="91">BCM1</text>
<text x="71.1" y="93.6">GND</text>
<text x="146.9" y="92.8" transform="rotate(-90 146.9 92.8)">22</text>
<text x="148.9" y="93.4" transform="rotate(-90 148.9 93.4)">R23</text>
<text x="167.2" y="92.8" transform="rotate(-90 167.2 92.8)">22</text>
<text x="169.3" y="93.4" transform="rotate(-90 169.3 93.4)">R24</text>
<text x="56.9" y="96.1">BCM6</text>
<text x="56.9" y="98.7">BCM13</text>
<text x="56.9" y="101.2">BCM19</text>
<text x="68.6" y="96.1">BCM12</text>
<text x="68.6" y="101.2">BCM16</text>
<text x="71.1" y="98.7">GND</text>
<text x="144" y="101.2">GND</text>
<text x="164.3" y="101.2">GND</text>
<text x="56.9" y="103.7">BCM26</text>
<text x="56.9" y="106.3">GND</text>
<text x="68.6" y="103.7">BCM20</text>
<text x="68.6" y="106.3">BCM21</text>
<text x="152.9" y="110.1">DNP</text>
<text x="153.6" y="112.1">R7</text>
<text x="153.7" y="115.2">J6</text>
<text x="148.7" y="122.8">CONN_02X02</text>
<text x="152.9" y="126.6">DNP</text>
<text x="153.6" y="128.6">R9</text>
<text x="42.2" y="140.6">CAT24C32</text>
<text x="53.1" y="140.4" transform="rotate(-90 53.1 140.4)">8</text>
<text x="60.9" y="140.6">U2</text>
<text x="43.9" y="144.4">A0</text>
<text x="43.9" y="146.9">A1</text>
<text x="43.9" y="149.5">A2</text>
<text x="54.2" y="145.6" transform="rotate(-90 54.2 145.6)">VCC</text>
<text x="24.6" y="150.7">GND</text>
<text x="31" y="155.8">DNP</text>
<text x="43.9" y="154.5">WP</text>
<text x="54.2" y="155.4" transform="rotate(-90 54.2 155.4)">GND</text>
<text x="59" y="154.5">SDA</text>
<text x="59" y="152">SCL</text>
<text x="17.4" y="159.9" transform="rotate(-90 17.4 159.9)">CONN_01X02</text>
<text x="17.9" y="158.3">J9</text>
<text x="24.6" y="160.9">GND</text>
<text x="31.1" y="157.8">R11</text>
<text x="38.2" y="160.7" transform="rotate(-90 38.2 160.7)">R29</text>
<text x="40.2" y="160.7" transform="rotate(-90 40.2 160.7)">10K</text>
<text x="51.3" y="166">GND</text>
<text x="57.4" y="188.8">3.9K</text>
<text x="58.3" y="190.9">R6</text>
<text x="57.4" y="195.2">3.9K</text>
<text x="58.3" y="197.2">R8</text>
</g>
</svg>
